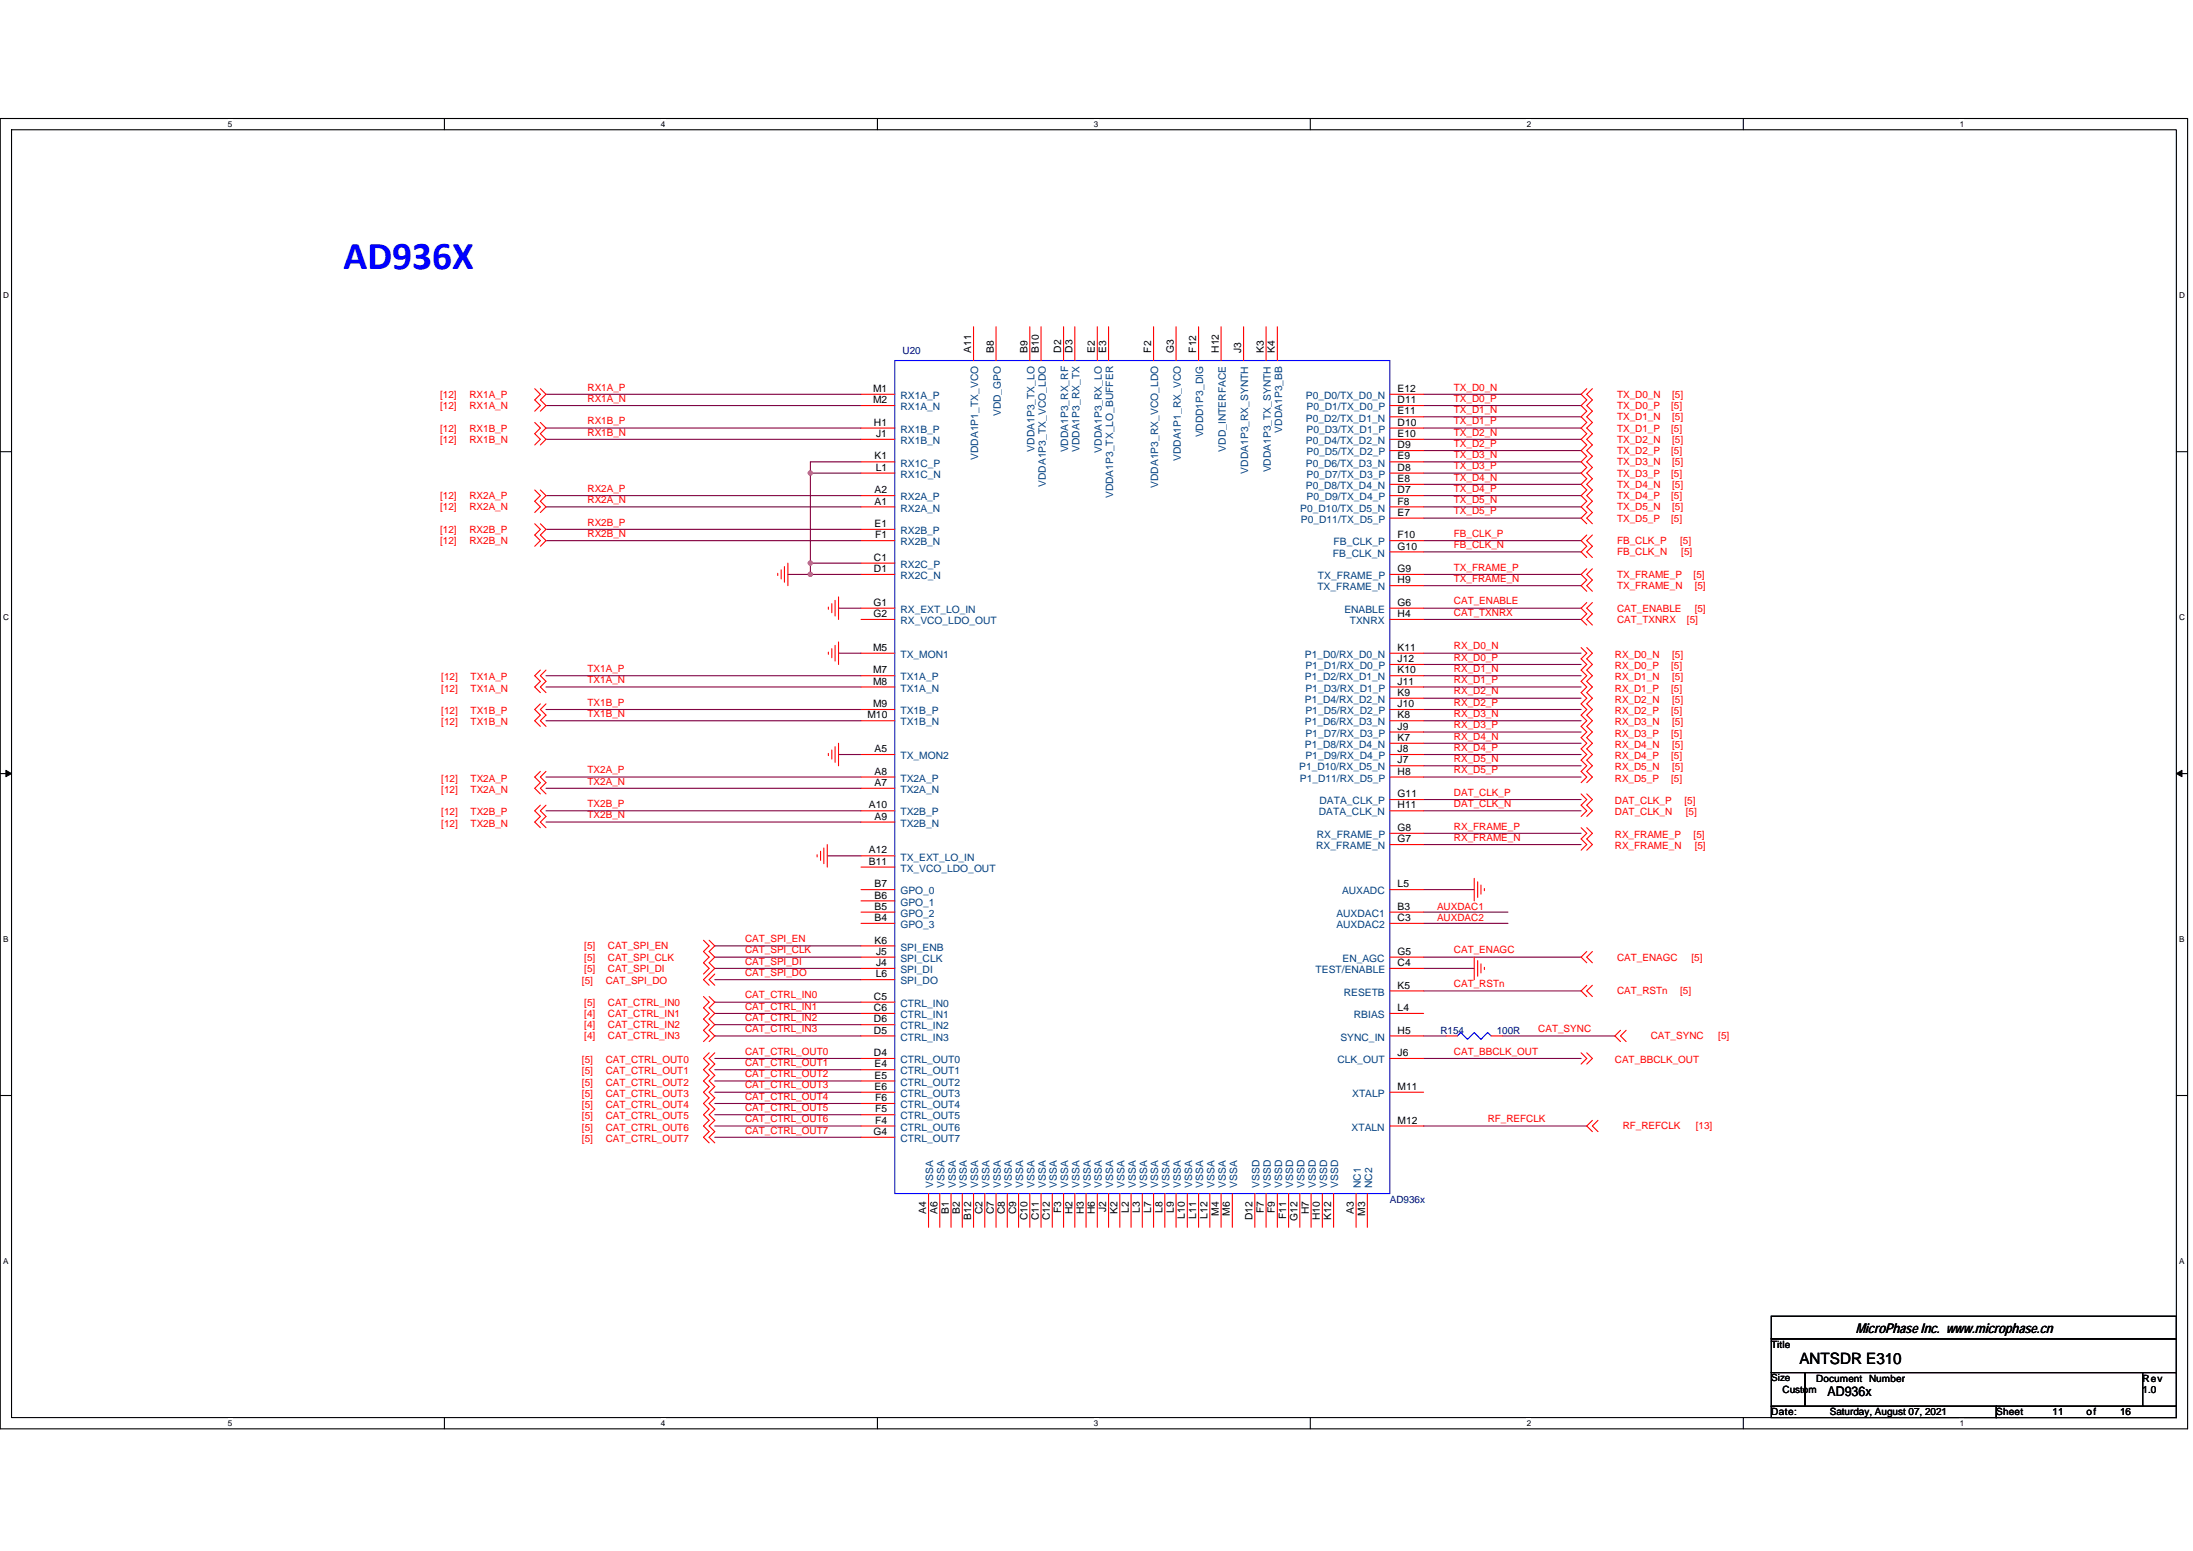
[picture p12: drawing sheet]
<svg xmlns="http://www.w3.org/2000/svg" width="297mm" height="210mm" viewBox="0 0 297 210" stroke-linecap="round" stroke-linejoin="round" font-family="sans-serif">
<path d="M0 16h296.3v177.4h-296.3zM1.6 17.6h293.2v174.3h-293.2z" fill="none" stroke="#000" stroke-width=".15"/>
<g fill="#fff">
<path d="M30.9 16.2h.6v1.2h-.6z"/>
<path d="M30.9 192.1h.6v1.2h-.6z"/>
</g>
<path d="M60.2 16v1.6M60.2 191.9v1.5" fill="none" stroke="#000" stroke-width=".15"/>
<g fill="#fff">
<path d="M89.5 16.2h.6v1.2h-.6z"/>
<path d="M89.5 192.1h.6v1.2h-.6z"/>
</g>
<path d="M118.8 16v1.6M118.8 191.9v1.5" fill="none" stroke="#000" stroke-width=".15"/>
<g fill="#fff">
<path d="M148.2 16.2h.6v1.2h-.6z"/>
<path d="M148.2 192.1h.6v1.2h-.6z"/>
</g>
<path d="M177.5 16v1.6M177.5 191.9v1.5" fill="none" stroke="#000" stroke-width=".15"/>
<g fill="#fff">
<path d="M206.8 16.2h.6v1.2h-.6z"/>
<path d="M206.8 192.1h.6v1.2h-.6z"/>
</g>
<path d="M236.1 16v1.6M236.1 191.9v1.5" fill="none" stroke="#000" stroke-width=".15"/>
<g fill="#fff">
<path d="M265.4 16.2h.6v1.2h-.6z"/>
<path d="M265.4 192.1h.6v1.2h-.6z"/>
<path d="M.4 39.3h.8v1.3h-.8z"/>
<path d="M295.2 39.3h.7v1.3h-.7z"/>
<path d="M.4 82.9h.8v1.3h-.8z"/>
<path d="M295.2 82.9h.7v1.3h-.7z"/>
</g>
<path d="M0 61.2h1.6M294.8 61.2h1.5" fill="none" stroke="#000" stroke-width=".15"/>
<g fill="#fff">
<path d="M.4 126.5h.7v1.2h-.7z"/>
<path d="M295.2 126.5h.7v1.2h-.7z"/>
</g>
<path d="M0 104.7h1.6M294.8 104.7h1.5" fill="none" stroke="#000" stroke-width=".15"/>
<path d="M.8 104.3l.8 .4-.8 .5zM294.8 104.7l.7-.4v.9z" fill="#000" stroke="#000" stroke-width=".14"/>
<g fill="#fff">
<path d="M.4 170.1h.8v1.2h-.8z"/>
<path d="M295.2 170.1h.7v1.2h-.7z"/>
</g>
<path d="M0 148.3h1.6M294.8 148.3h1.5M239.9 178.2h54.9v3.1h-54.9zM239.9 181.3h54.9v4.5h-54.9zM239.9 190.4h30.5v1.5h-30.5zM239.9 185.8h4.6v4.6h-4.6zM244.5 185.8h45.7v4.6h-45.7zM270.4 190.4h24.4v1.5h-24.4zM290.2 185.8h4.6v4.6h-4.6z" fill="none" stroke="#000" stroke-width=".15"/>
<g fill="none" stroke="#800040" stroke-width=".15">
<path d="M74 59.5h42.6M74 53.4h42.6M74 54.9h42.6M74 58h42.6M192.8 59.5h21.4M192.8 58h21.4M192.8 56.4h21.4M192.8 54.9h21.4M192.8 53.4h21.4M74 67.1h42.6M74 68.6h42.6M74 73.2h42.6"/>
<path d="M74 71.7h42.6M106.7 77.8h3.1M109.8 64.1v12.1M109.8 76.2v1.6M109.8 76.2h6.8M109.8 77.8h6.8M109.8 64.1h6.8M116.6 62.5h-6.8v1.6M192.8 73.2h21.4M192.8 77.8h21.4M192.8 64.1h21.4M192.8 62.5h21.4"/>
<path d="M192.8 61h21.4M192.8 70.1h21.4M192.8 68.6h21.4M192.8 67.1h21.4M192.8 65.6h21.4M192.8 79.3h21.4M192.8 74.7h21.4M74 97.6h42.6M74 96.1h42.6M74 91.5h42.6M74 93h42.6M113.6 82.3h3"/>
<path d="M113.6 88.4h3M192.8 97.6h21.4M192.8 96.1h21.4M192.8 94.5h21.4M192.8 93h21.4M192.8 91.5h21.4M192.8 90h21.4M192.8 99.1h21.4M192.8 83.9h21.4M192.8 82.3h21.4M192.8 88.4h21.4M74 105.2h42.6"/>
<path d="M74 106.7h42.6M74 111.3h42.6M74 109.8h42.6M112.1 115.9h4.5M113.6 102.2h3M192.8 100.6h21.4M192.8 103.7h21.4M192.8 105.2h21.4M192.8 102.2h21.4M192.8 108.2h21.4M192.8 112.8h21.4M192.8 109.8h21.4"/>
<path d="M192.8 114.3h21.4M96.8 129.6h19.8M96.8 128.1h19.8M96.8 131.1h19.8M96.8 132.6h19.8M96.8 137.2h19.8M96.8 135.7h19.8M96.8 138.7h19.8M192.8 125h11.5M192.8 123.5h11.5M192.8 129.6h21.4M192.8 131.1h6.9"/>
<path d="M192.8 120.4h6.9M192.8 134.2h21.4M96.8 140.3h19.8M96.8 143.3h19.8M96.8 144.8h19.8M96.8 146.3h19.8M96.8 147.9h19.8M96.8 149.4h19.8M96.8 152.4h19.8M96.8 150.9h19.8M96.8 154h19.8M192.8 140.3h3.1"/>
<path d="M192.8 152.4h22.1M192.8 143.3h21.4M203.5 140.3h15.2"/>
</g>
<g fill="#f0f" stroke="#f0f" stroke-width=".15">
<circle cx="109.8" cy="76.2" r=".29"/>
<circle cx="109.8" cy="77.8" r=".29"/>
<circle cx="109.8" cy="64" r=".29"/>
</g>
<g fill="none" stroke="#f00" stroke-width=".15">
<path d="M72.4 52.6l.8 .8-.8 .7 .8 .8-.8 .8M72.4 57.2l.8 .8-.8 .7 .8 .8-.8 .7M73.2 52.6l.8 .8-.8 .7 .8 .8-.8 .8M73.2 57.2l.8 .8-.8 .7 .8 .8-.8 .7M116.6 59.5h4.6M116.6 54.9h4.6M116.6 53.4h4.6M116.6 58h4.6M131.9 44.2v4.6M134.9 44.2v4.6M139.5 44.2v4.6M141 44.2v4.6"/>
<path d="M144.1 44.2v4.6M145.6 44.2v4.6M148.6 44.2v4.6M150.2 44.2v4.6M156.2 44.2v4.6M159.3 44.2v4.6M162.3 44.2v4.6M165.4 44.2v4.6M168.4 44.2v4.6M171.5 44.2v4.6M173 44.2v4.6M188.3 53.4h4.5"/>
<path d="M188.3 54.9h4.5M188.3 56.4h4.5M188.3 58h4.5M188.3 59.5h4.5M214.9 52.6l-.7 .8 .7 .7-.7 .8 .7 .8-.7 .7 .7 .8-.7 .8 .7 .7-.7 .8 .7 .7-.7 .8 .7 .8-.7 .7 .7 .8-.7 .8 .7 .7-.7 .8 .7 .7-.7 .8 .7 .8-.7 .7 .7 .8-.7 .7 .7 .8M215.7 52.6l-.8 .8 .8 .7-.8 .8 .8 .8-.8 .7 .8 .8-.8 .8 .8 .7-.8 .8 .8 .7-.8 .8 .8 .8-.8 .7 .8 .8-.8 .8 .8 .7-.8 .8 .8 .7-.8 .8 .8 .8-.8 .7 .8 .8-.8 .7 .8 .8M72.4 66.3l.8 .8-.8 .8 .8 .7-.8 .8M72.4 70.9l.8 .8-.8 .7 .8 .8-.8 .8M73.2 66.3l.8 .8-.8 .8 .8 .7-.8 .8M73.2 70.9l.8 .8-.8 .7 .8 .8-.8 .8M105.3 77.6v.3M105.8 77.2v1.2"/>
<path d="M106.3 76.7v2.1M106.7 76.2v3.1M116.6 68.6h4.6M116.6 67.1h4.6M116.6 64.1h4.6M116.6 62.5h4.6M116.6 71.7h4.6M116.6 73.2h4.6M116.6 77.8h4.6M116.6 76.2h4.6M188.3 61h4.5M188.3 62.5h4.5"/>
<path d="M188.3 64.1h4.5M188.3 65.6h4.5M188.3 67.1h4.5M188.3 68.6h4.5M188.3 70.1h4.5M188.3 73.2h4.5M188.3 74.7h4.5M188.3 77.8h4.5M188.3 79.3h4.5M214.9 72.4l-.7 .8 .7 .8-.7 .7 .7 .8M214.9 77l-.7 .8 .7 .7-.7 .8 .7 .8M215.7 72.4l-.8 .8 .8 .8-.8 .7 .8 .8"/>
<path d="M215.7 77l-.8 .8 .8 .7-.8 .8 .8 .8M73.2 90.7l-.8 .8 .8 .7-.8 .8 .8 .8M73.2 95.3l-.8 .8 .8 .7-.8 .8 .8 .7M74 90.7l-.8 .8 .8 .7-.8 .8 .8 .8M74 95.3l-.8 .8 .8 .7-.8 .8 .8 .7M112.2 88.3v.3M112.2 82.2v.3M112.7 87.8v1.2M112.7 81.7v1.3M113.1 87.4v2.1M113.1 81.3v2.1M113.6 86.9v3.1"/>
<path d="M113.6 80.8v3.1M116.6 82.3h4.6M116.6 83.9h4.6M116.6 97.6h4.6M116.6 96.1h4.6M116.6 93h4.6M116.6 91.5h4.6M116.6 88.4h4.6M188.3 88.4h4.5M188.3 90h4.5M188.3 91.5h4.5M188.3 93h4.5"/>
<path d="M188.3 94.5h4.5M188.3 96.1h4.5M188.3 97.6h4.5M188.3 99.1h4.5M188.3 82.3h4.5M188.3 83.9h4.5M214.2 87.7l.7 .7-.7 .8 .7 .8-.7 .7 .7 .8-.7 .7 .7 .8-.7 .8 .7 .7-.7 .8 .7 .8-.7 .7 .7 .8-.7 .7 .7 .8-.7 .8 .7 .7-.7 .8 .7 .8-.7 .7 .7 .8-.7 .7 .7 .8-.7 .8M214.9 81.6l-.7 .7 .7 .8-.7 .8 .7 .7M214.9 87.7l.8 .7-.8 .8 .8 .8-.8 .7 .8 .8-.8 .7 .8 .8-.8 .8 .8 .7-.8 .8 .8 .8-.8 .7 .8 .8-.8 .7 .8 .8-.8 .8 .8 .7-.8 .8 .8 .8-.8 .7 .8 .8-.8 .7 .8 .8-.8 .8M215.7 81.6l-.8 .7 .8 .8-.8 .8 .8 .7M73.2 104.4l-.8 .8 .8 .8-.8 .7 .8 .8M73.2 109l-.8 .8 .8 .7-.8 .8 .8 .8"/>
<path d="M74 104.4l-.8 .8 .8 .8-.8 .7 .8 .8M74 109l-.8 .8 .8 .7-.8 .8 .8 .8M110.7 115.7v.3M111.1 115.3v1.2M111.6 114.8v2.1M112.1 114.3v3.1M112.2 102v.3M112.7 101.5v1.3M113.1 101.1v2.1M113.6 100.6v3.1M116.6 102.2h4.6M116.6 106.7h4.6"/>
<path d="M116.6 105.2h4.6M116.6 111.3h4.6M116.6 109.8h4.6M116.6 115.9h4.6M116.6 117.4h4.6M188.3 100.6h4.5M188.3 102.2h4.5M188.3 103.7h4.5M188.3 105.2h4.5M188.3 108.2h4.5M188.3 109.8h4.5M188.3 112.8h4.5"/>
<path d="M188.3 114.3h4.5M199.7 118.9v3.1M200.1 119.4v2.1M200.6 119.8v1.3M214.2 107.5l.7 .7-.7 .8 .7 .8-.7 .7M214.2 112.1l.7 .7-.7 .8 .7 .7-.7 .8M214.9 107.5l.8 .7-.8 .8 .8 .8-.8 .7M214.9 112.1l.8 .7-.8 .8 .8 .7-.8 .8M95.3 127.3l.8 .8-.8 .7 .8 .8-.8 .7 .8 .8-.8 .8M95.3 134.9l.8 .8-.8 .7 .8 .8-.8 .8 .8 .7-.8 .8 .8 .8-.8 .7M96.1 127.3l.7 .8-.7 .7 .7 .8-.7 .7 .7 .8-1.5 1.5 .8 .8M96.1 134.9l.7 .8-.7 .7 .7 .8-.7 .8 .7 .7-.7 .8 .7 .8-.7 .7"/>
<path d="M96.8 131.9l-.7 .7 .7 .8M116.6 135.7h4.6M116.6 137.2h4.6M116.6 131.1h4.6M116.6 129.6h4.6M116.6 138.7h4.6M116.6 132.6h4.6M116.6 128.1h4.6M116.6 120.4h4.6M116.6 122h4.6M116.6 123.5h4.6M116.6 125h4.6"/>
<path d="M188.3 123.5h4.5M188.3 125h4.5M188.3 131.1h4.5M188.3 129.6h4.5M188.3 120.4h4.5M188.3 137.2h4.5M188.3 134.2h4.5M199.7 129.6v3M200.1 130v2.2M200.6 130.5v1.2M201.1 120.3v.3M201.1 131v.3"/>
<path d="M214.9 133.4l-.7 .8 .7 .7M214.9 128.8l-.7 .8 .7 .7M215.7 133.4l-.8 .8 .8 .7M215.7 128.8l-.8 .8 .8 .7M219.5 139.5l-.8 .8 .8 .7M220.3 139.5l-.8 .8 .8 .7M96.1 142.5l-.8 .8 .8 .8-.8 .7 .8 .8-.8 .7 .8 .8-.8 .8 .8 .7-.8 .8 .8 .8-.8 .7 .8 .8-.8 .7 .8 .8-.8 .8 .8 .7M96.8 142.5l-.7 .8 .7 .8-.7 .7 .7 .8-.7 .7 .7 .8-.7 .8 .7 .7-.7 .8 .7 .8-.7 .7 .7 .8-.7 .7 .7 .8-.7 .8 .7 .7M116.6 154h4.6M116.6 143.3h4.6M116.6 140.3h4.6M116.6 144.8h4.6"/>
<path d="M116.6 146.3h4.6M116.6 147.9h4.6M116.6 152.4h4.6M116.6 150.9h4.6M116.6 149.4h4.6M188.3 140.3h4.5M188.3 143.3h4.5M188.3 152.4h4.5M188.3 147.9h4.5M195.9 140.3h1.5M202 140.3h1.5M214.2 142.5l.7 .8-.7 .8"/>
<path d="M214.9 142.5l.8 .8-.8 .8M215.7 151.7l-.8 .7 .8 .8M216.4 151.7l-.7 .7 .7 .8M125.8 161.6v4.6M127.3 161.6v4.6M128.8 161.6v4.6M130.3 161.6v4.6M131.9 161.6v4.6M133.4 161.6v4.6M134.9 161.6v4.6M136.4 161.6v4.6M138 161.6v4.6"/>
<path d="M139.5 161.6v4.6M141 161.6v4.6M142.5 161.6v4.6M144.1 161.6v4.6M145.6 161.6v4.6M147.1 161.6v4.6M148.6 161.6v4.6M150.2 161.6v4.6M151.7 161.6v4.6M153.2 161.6v4.6M154.7 161.6v4.6M156.2 161.6v4.6"/>
<path d="M157.8 161.6v4.6M159.3 161.6v4.6M160.8 161.6v4.6M162.3 161.6v4.6M163.9 161.6v4.6M165.4 161.6v4.6M166.9 161.6v4.6M170 161.6v4.6M171.5 161.6v4.6M173 161.6v4.6M174.5 161.6v4.6M176.1 161.6v4.6"/>
<path d="M177.6 161.6v4.6M179.1 161.6v4.6M180.6 161.6v4.6M183.7 161.6v4.6M185.2 161.6v4.6"/>
</g>
<path d="M121.2 48.8h67.1v112.8h-67.1zM197.4 140.3l.5-.5 .9 .9 .9-.9 .9 .9 .9-.9 .5 .5" fill="none" stroke="#00f" stroke-width=".15"/>
<text font-size="5.3" fill="#00f" x="46.5" y="36.4">AD936X</text>
<text font-size="2.1" x="243.7" y="184.7">ANTSDR E310</text>
<g font-size="1.8">
<text x="251.4" y="180.5">MicroPhase Inc. www.microphase.cn</text>
<text x="247.5" y="189">AD936x</text>
</g>
<g font-size="1.4" fill="#000080">
<text x="122.3" y="47.9">U20</text>
<text x="195.1" y="140">R154</text>
<text x="202.7" y="140">100R</text>
<text x="188.3" y="162.8">AD936x</text>
</g>
<g font-size="1.4">
<text x="131.5" y="47.8" transform="rotate(-90 131.5 47.8)">A11</text>
<text x="134.6" y="47.8" transform="rotate(-90 134.6 47.8)">B8</text>
<text x="139.2" y="47.8" transform="rotate(-90 139.2 47.8)">B9</text>
<text x="140.7" y="47.8" transform="rotate(-90 140.7 47.8)">B10</text>
<text x="143.7" y="47.8" transform="rotate(-90 143.7 47.8)">D2</text>
<text x="145.3" y="47.8" transform="rotate(-90 145.3 47.8)">D3</text>
<text x="148.3" y="47.8" transform="rotate(-90 148.3 47.8)">E2</text>
<text x="149.8" y="47.8" transform="rotate(-90 149.8 47.8)">E3</text>
<text x="155.9" y="47.8" transform="rotate(-90 155.9 47.8)">F2</text>
<text x="159" y="47.8" transform="rotate(-90 159 47.8)">G3</text>
<text x="162" y="47.8" transform="rotate(-90 162 47.8)">F12</text>
<text x="165.1" y="47.8" transform="rotate(-90 165.1 47.8)">H12</text>
<text x="168.1" y="47.8" transform="rotate(-90 168.1 47.8)">J3</text>
<text x="171.2" y="47.8" transform="rotate(-90 171.2 47.8)">K3</text>
<text x="172.7" y="47.8" transform="rotate(-90 172.7 47.8)">K4</text>
<text x="118.3" y="53.1">M1</text>
<text x="189.3" y="53.1">E12</text>
<text x="118.3" y="54.6">M2</text>
<text x="118.4" y="57.6">H1</text>
<text x="118.7" y="59.2">J1</text>
<text x="189.3" y="54.6">D11</text>
<text x="189.3" y="56.1">E11</text>
<text x="189.3" y="57.6">D10</text>
<text x="189.3" y="59.2">E10</text>
<text x="118.5" y="62.2">K1</text>
<text x="118.6" y="63.7">L1</text>
<text x="189.3" y="60.7">D9</text>
<text x="189.3" y="62.2">E9</text>
<text x="189.3" y="63.7">D8</text>
<text x="189.3" y="65.3">E8</text>
<text x="118.5" y="68.3">A1</text>
<text x="118.5" y="66.8">A2</text>
<text x="118.5" y="71.4">E1</text>
<text x="189.3" y="66.8">D7</text>
<text x="189.3" y="69.8">E7</text>
<text x="189.3" y="68.3">F8</text>
<text x="118.4" y="77.4">D1</text>
<text x="118.4" y="75.9">C1</text>
<text x="118.5" y="72.9">F1</text>
<text x="189.3" y="74.4">G10</text>
<text x="189.3" y="72.9">F10</text>
<text x="189.3" y="77.4">G9</text>
<text x="118.3" y="82">G1</text>
<text x="118.3" y="83.5">G2</text>
<text x="189.3" y="82">G6</text>
<text x="189.3" y="79">H9</text>
<text x="189.3" y="83.5">H4</text>
<text x="118.3" y="88.1">M5</text>
<text x="189.3" y="89.6">J12</text>
<text x="189.3" y="88.1">K11</text>
<text x="118.3" y="95.7">M9</text>
<text x="118.3" y="92.7">M8</text>
<text x="118.3" y="91.2">M7</text>
<text x="189.3" y="92.7">J11</text>
<text x="189.3" y="95.7">J10</text>
<text x="189.3" y="91.2">K10</text>
<text x="189.3" y="94.2">K9</text>
<text x="117.5" y="97.3">M10</text>
<text x="118.5" y="101.8">A5</text>
<text x="189.3" y="98.8">J9</text>
<text x="189.3" y="101.8">J8</text>
<text x="189.3" y="97.3">K8</text>
<text x="189.3" y="100.3">K7</text>
<text x="118.5" y="106.4">A7</text>
<text x="118.5" y="104.9">A8</text>
<text x="189.3" y="107.9">G11</text>
<text x="189.3" y="104.9">H8</text>
<text x="189.3" y="103.4">J7</text>
<text x="117.7" y="109.5">A10</text>
<text x="118.5" y="111">A9</text>
<text x="189.3" y="109.5">H11</text>
<text x="189.3" y="112.5">G8</text>
<text x="117.7" y="115.5">A12</text>
<text x="117.7" y="117.1">B11</text>
<text x="189.3" y="114">G7</text>
<text x="118.5" y="120.1">B7</text>
<text x="118.5" y="121.6">B6</text>
<text x="118.5" y="123.2">B5</text>
<text x="118.5" y="124.7">B4</text>
<text x="189.3" y="120.1">L5</text>
<text x="189.3" y="123.2">B3</text>
<text x="189.3" y="124.7">C3</text>
<text x="118.5" y="127.7">K6</text>
<text x="118.7" y="130.8">J4</text>
<text x="118.7" y="129.3">J5</text>
<text x="189.3" y="129.3">G5</text>
<text x="189.3" y="130.8">C4</text>
<text x="118.4" y="135.4">C5</text>
<text x="118.4" y="136.9">C6</text>
<text x="118.6" y="132.3">L6</text>
<text x="189.3" y="136.9">L4</text>
<text x="189.3" y="133.8">K5</text>
<text x="118.4" y="143">D4</text>
<text x="118.4" y="139.9">D5</text>
<text x="118.4" y="138.4">D6</text>
<text x="189.3" y="143">J6</text>
<text x="189.3" y="139.9">H5</text>
<text x="118.5" y="144.5">E4</text>
<text x="118.5" y="146">E5</text>
<text x="118.5" y="147.6">E6</text>
<text x="118.5" y="149.1">F6</text>
<text x="189.3" y="147.6">M11</text>
<text x="118.3" y="153.6">G4</text>
<text x="118.5" y="152.1">F4</text>
<text x="118.5" y="150.6">F5</text>
<text x="189.3" y="152.1">M12</text>
<text x="125.5" y="164.4" transform="rotate(-90 125.5 164.4)">A4</text>
<text x="127" y="164.4" transform="rotate(-90 127 164.4)">A6</text>
<text x="128.5" y="164.4" transform="rotate(-90 128.5 164.4)">B1</text>
<text x="130" y="164.4" transform="rotate(-90 130 164.4)">B2</text>
<text x="131.5" y="165.1" transform="rotate(-90 131.5 165.1)">B12</text>
<text x="133.1" y="164.4" transform="rotate(-90 133.1 164.4)">C2</text>
<text x="134.6" y="164.4" transform="rotate(-90 134.6 164.4)">C7</text>
<text x="136.1" y="164.4" transform="rotate(-90 136.1 164.4)">C8</text>
<text x="137.6" y="164.4" transform="rotate(-90 137.6 164.4)">C9</text>
<text x="139.2" y="165.2" transform="rotate(-90 139.2 165.2)">C10</text>
<text x="140.7" y="165.2" transform="rotate(-90 140.7 165.2)">C11</text>
<text x="142.2" y="165.2" transform="rotate(-90 142.2 165.2)">C12</text>
<text x="143.7" y="164.3" transform="rotate(-90 143.7 164.3)">F3</text>
<text x="145.3" y="164.4" transform="rotate(-90 145.3 164.4)">H2</text>
<text x="146.8" y="164.4" transform="rotate(-90 146.8 164.4)">H3</text>
<text x="148.3" y="164.4" transform="rotate(-90 148.3 164.4)">H6</text>
<text x="149.8" y="164.1" transform="rotate(-90 149.8 164.1)">J2</text>
<text x="151.4" y="164.4" transform="rotate(-90 151.4 164.4)">K2</text>
<text x="152.9" y="164.2" transform="rotate(-90 152.9 164.2)">L2</text>
<text x="154.4" y="164.2" transform="rotate(-90 154.4 164.2)">L3</text>
<text x="155.9" y="164.2" transform="rotate(-90 155.9 164.2)">L7</text>
<text x="157.5" y="164.2" transform="rotate(-90 157.5 164.2)">L8</text>
<text x="159" y="164.2" transform="rotate(-90 159 164.2)">L9</text>
<text x="160.5" y="165" transform="rotate(-90 160.5 165)">L10</text>
<text x="162" y="165" transform="rotate(-90 162 165)">L11</text>
<text x="163.6" y="165" transform="rotate(-90 163.6 165)">L12</text>
<text x="165.1" y="164.6" transform="rotate(-90 165.1 164.6)">M4</text>
<text x="166.6" y="164.6" transform="rotate(-90 166.6 164.6)">M6</text>
<text x="169.6" y="165.2" transform="rotate(-90 169.6 165.2)">D12</text>
<text x="171.2" y="164.3" transform="rotate(-90 171.2 164.3)">F7</text>
<text x="172.7" y="164.3" transform="rotate(-90 172.7 164.3)">F9</text>
<text x="174.2" y="165.1" transform="rotate(-90 174.2 165.1)">F11</text>
<text x="175.7" y="165.3" transform="rotate(-90 175.7 165.3)">G12</text>
<text x="177.3" y="164.4" transform="rotate(-90 177.3 164.4)">H7</text>
<text x="178.8" y="165.2" transform="rotate(-90 178.8 165.2)">H10</text>
<text x="180.3" y="165.1" transform="rotate(-90 180.3 165.1)">K12</text>
<text x="183.4" y="164.4" transform="rotate(-90 183.4 164.4)">A3</text>
<text x="184.9" y="164.6" transform="rotate(-90 184.9 164.6)">M3</text>
<text x="239.9" y="182.5">Title</text>
<text x="239.9" y="191.6">Date:</text>
<text x="241.4" y="188.6">Custom</text>
<text x="246" y="187">Document Number</text>
<text x="247.8" y="191.6">Saturday, August 07, 2021</text>
<text x="270.4" y="191.6">Sheet</text>
<text x="278" y="191.6">11</text>
<text x="282.6" y="191.6">of</text>
<text x="287.2" y="191.6">16</text>
<text x="290.2" y="187">Rev</text>
<text x="290.2" y="188.6">1.0</text>
</g>
<g font-size="1.4" fill="#f00">
<text x="59.6" y="53.8">[12]</text>
<text x="63.6" y="53.8">RX1A_P</text>
<text x="79.6" y="52.9">RX1A_P</text>
<text x="196.9" y="52.9">TX_D0_N</text>
<text x="219" y="53.8">TX_D0_N</text>
<text x="226.5" y="53.8">[5]</text>
<text x="59.6" y="55.4">[12]</text>
<text x="59.6" y="59.9">[12]</text>
<text x="59.6" y="58.4">[12]</text>
<text x="63.6" y="55.4">RX1A_N</text>
<text x="63.6" y="59.9">RX1B_N</text>
<text x="63.6" y="58.4">RX1B_P</text>
<text x="79.6" y="54.4">RX1A_N</text>
<text x="79.6" y="59">RX1B_N</text>
<text x="79.6" y="57.4">RX1B_P</text>
<text x="196.9" y="59">TX_D2_N</text>
<text x="196.9" y="57.4">TX_D1_P</text>
<text x="196.9" y="55.9">TX_D1_N</text>
<text x="196.9" y="54.4">TX_D0_P</text>
<text x="219" y="59.9">TX_D2_N</text>
<text x="219" y="58.4">TX_D1_P</text>
<text x="219" y="56.9">TX_D1_N</text>
<text x="219" y="55.4">TX_D0_P</text>
<text x="226.4" y="58.4">[5]</text>
<text x="226.4" y="55.4">[5]</text>
<text x="226.5" y="59.9">[5]</text>
<text x="226.5" y="56.9">[5]</text>
<text x="196.9" y="63.5">TX_D3_P</text>
<text x="196.9" y="62">TX_D3_N</text>
<text x="196.9" y="60.5">TX_D2_P</text>
<text x="196.9" y="65.1">TX_D4_N</text>
<text x="219" y="64.5">TX_D3_P</text>
<text x="219" y="63">TX_D3_N</text>
<text x="219" y="61.5">TX_D2_P</text>
<text x="226.4" y="64.5">[5]</text>
<text x="226.4" y="61.5">[5]</text>
<text x="226.5" y="63">[5]</text>
<text x="59.6" y="69.1">[12]</text>
<text x="59.6" y="67.6">[12]</text>
<text x="63.6" y="69.1">RX2A_N</text>
<text x="63.6" y="67.6">RX2A_P</text>
<text x="79.6" y="66.6">RX2A_P</text>
<text x="79.6" y="68.1">RX2A_N</text>
<text x="79.6" y="71.2">RX2B_P</text>
<text x="196.9" y="69.6">TX_D5_P</text>
<text x="196.9" y="68.1">TX_D5_N</text>
<text x="196.9" y="66.6">TX_D4_P</text>
<text x="219" y="69.1">TX_D5_N</text>
<text x="219" y="70.6">TX_D5_P</text>
<text x="219" y="66">TX_D4_N</text>
<text x="219" y="67.6">TX_D4_P</text>
<text x="226.4" y="70.6">[5]</text>
<text x="226.4" y="67.6">[5]</text>
<text x="226.5" y="69.1">[5]</text>
<text x="226.5" y="66">[5]</text>
<text x="59.6" y="73.7">[12]</text>
<text x="59.6" y="72.1">[12]</text>
<text x="63.6" y="73.7">RX2B_N</text>
<text x="63.6" y="72.1">RX2B_P</text>
<text x="79.6" y="72.7">RX2B_N</text>
<text x="196.9" y="72.7">FB_CLK_P</text>
<text x="196.9" y="77.3">TX_FRAME_P</text>
<text x="196.9" y="74.2">FB_CLK_N</text>
<text x="219" y="73.7">FB_CLK_P</text>
<text x="219" y="75.2">FB_CLK_N</text>
<text x="227.6" y="73.7">[5]</text>
<text x="227.7" y="75.2">[5]</text>
<text x="196.9" y="83.4">CAT_TXNRX</text>
<text x="196.9" y="81.8">CAT_ENABLE</text>
<text x="196.9" y="78.8">TX_FRAME_N</text>
<text x="219" y="78.2">TX_FRAME_P</text>
<text x="219" y="82.8">CAT_ENABLE</text>
<text x="219" y="79.8">TX_FRAME_N</text>
<text x="229.4" y="78.2">[5]</text>
<text x="229.5" y="82.8">[5]</text>
<text x="229.5" y="79.8">[5]</text>
<text x="196.9" y="87.9">RX_D0_N</text>
<text x="196.9" y="89.5">RX_D0_P</text>
<text x="218.7" y="89">RX_D0_N</text>
<text x="219" y="84.3">CAT_TXNRX</text>
<text x="226.5" y="89">[5]</text>
<text x="228.5" y="84.3">[5]</text>
<text x="59.8" y="92.1">[12]</text>
<text x="59.8" y="93.6">[12]</text>
<text x="63.8" y="92.1">TX1A_P</text>
<text x="63.8" y="93.6">TX1A_N</text>
<text x="79.6" y="95.5">TX1B_P</text>
<text x="79.6" y="91">TX1A_P</text>
<text x="79.6" y="92.5">TX1A_N</text>
<text x="196.9" y="95.5">RX_D2_P</text>
<text x="196.9" y="94">RX_D2_N</text>
<text x="196.9" y="92.5">RX_D1_P</text>
<text x="196.9" y="91">RX_D1_N</text>
<text x="218.7" y="93.6">RX_D1_P</text>
<text x="218.7" y="92.1">RX_D1_N</text>
<text x="218.7" y="90.6">RX_D0_P</text>
<text x="218.7" y="95.1">RX_D2_N</text>
<text x="226.4" y="93.6">[5]</text>
<text x="226.4" y="90.6">[5]</text>
<text x="226.5" y="92.1">[5]</text>
<text x="226.5" y="95.1">[5]</text>
<text x="59.8" y="96.7">[12]</text>
<text x="59.8" y="98.2">[12]</text>
<text x="63.8" y="96.7">TX1B_P</text>
<text x="63.8" y="98.2">TX1B_N</text>
<text x="79.6" y="97.1">TX1B_N</text>
<text x="196.9" y="97.1">RX_D3_N</text>
<text x="196.9" y="98.6">RX_D3_P</text>
<text x="196.9" y="100.1">RX_D4_N</text>
<text x="196.9" y="101.6">RX_D4_P</text>
<text x="218.7" y="99.7">RX_D3_P</text>
<text x="218.7" y="98.2">RX_D3_N</text>
<text x="218.7" y="96.7">RX_D2_P</text>
<text x="218.7" y="101.2">RX_D4_N</text>
<text x="226.4" y="99.7">[5]</text>
<text x="226.4" y="96.7">[5]</text>
<text x="226.5" y="98.2">[5]</text>
<text x="226.5" y="101.2">[5]</text>
<text x="59.8" y="105.8">[12]</text>
<text x="59.8" y="107.3">[12]</text>
<text x="63.8" y="105.8">TX2A_P</text>
<text x="63.8" y="107.3">TX2A_N</text>
<text x="79.6" y="104.7">TX2A_P</text>
<text x="79.6" y="106.2">TX2A_N</text>
<text x="196.9" y="103.2">RX_D5_N</text>
<text x="196.9" y="104.7">RX_D5_P</text>
<text x="196.9" y="107.7">DAT_CLK_P</text>
<text x="218.7" y="104.3">RX_D5_N</text>
<text x="218.7" y="102.8">RX_D4_P</text>
<text x="218.7" y="105.8">RX_D5_P</text>
<text x="226.4" y="102.8">[5]</text>
<text x="226.4" y="105.8">[5]</text>
<text x="226.5" y="104.3">[5]</text>
<text x="59.8" y="110.4">[12]</text>
<text x="59.8" y="111.9">[12]</text>
<text x="63.8" y="110.4">TX2B_P</text>
<text x="63.8" y="111.9">TX2B_N</text>
<text x="79.6" y="110.8">TX2B_N</text>
<text x="79.6" y="109.3">TX2B_P</text>
<text x="196.9" y="112.3">RX_FRAME_P</text>
<text x="196.9" y="109.3">DAT_CLK_N</text>
<text x="196.9" y="113.8">RX_FRAME_N</text>
<text x="218.7" y="108.9">DAT_CLK_P</text>
<text x="218.7" y="113.4">RX_FRAME_P</text>
<text x="218.7" y="110.4">DAT_CLK_N</text>
<text x="228.2" y="108.9">[5]</text>
<text x="228.3" y="110.4">[5]</text>
<text x="229.4" y="113.4">[5]</text>
<text x="218.7" y="115">RX_FRAME_N</text>
<text x="229.5" y="115">[5]</text>
<text x="194.6" y="124.7">AUXDAC2</text>
<text x="194.6" y="123.2">AUXDAC1</text>
<text x="79.1" y="128.5">[5]</text>
<text x="79.1" y="130">[5]</text>
<text x="79.1" y="131.6">[5]</text>
<text x="82.3" y="128.5">CAT_SPI_EN</text>
<text x="82.3" y="130">CAT_SPI_CLK</text>
<text x="82.3" y="131.6">CAT_SPI_DI</text>
<text x="100.9" y="129.1">CAT_SPI_CLK</text>
<text x="100.9" y="127.6">CAT_SPI_EN</text>
<text x="100.9" y="130.6">CAT_SPI_DI</text>
<text x="196.9" y="129.1">CAT_ENAGC</text>
<text x="219" y="130">CAT_ENAGC</text>
<text x="229.1" y="130">[5]</text>
<text x="78.8" y="133.2">[5]</text>
<text x="79.1" y="136.1">[5]</text>
<text x="79.1" y="137.7">[4]</text>
<text x="82" y="133.2">CAT_SPI_DO</text>
<text x="82.3" y="136.1">CAT_CTRL_IN0</text>
<text x="82.3" y="137.7">CAT_CTRL_IN1</text>
<text x="100.9" y="132.1">CAT_SPI_DO</text>
<text x="100.9" y="136.7">CAT_CTRL_IN1</text>
<text x="100.9" y="135.2">CAT_CTRL_IN0</text>
<text x="196.9" y="133.6">CAT_RSTn</text>
<text x="219" y="134.6">CAT_RSTn</text>
<text x="227.6" y="134.6">[5]</text>
<text x="78.8" y="143.9">[5]</text>
<text x="79.1" y="140.7">[4]</text>
<text x="79.1" y="139.2">[4]</text>
<text x="82" y="143.9">CAT_CTRL_OUT0</text>
<text x="82.3" y="140.7">CAT_CTRL_IN3</text>
<text x="82.3" y="139.2">CAT_CTRL_IN2</text>
<text x="100.9" y="139.7">CAT_CTRL_IN3</text>
<text x="100.9" y="138.2">CAT_CTRL_IN2</text>
<text x="100.9" y="142.8">CAT_CTRL_OUT0</text>
<text x="196.9" y="142.8">CAT_BBCLK_OUT</text>
<text x="208.4" y="139.7">CAT_SYNC</text>
<text x="218.7" y="143.9">CAT_BBCLK_OUT</text>
<text x="223.6" y="140.7">CAT_SYNC</text>
<text x="232.7" y="140.7">[5]</text>
<text x="78.8" y="145.4">[5]</text>
<text x="78.8" y="147">[5]</text>
<text x="78.8" y="148.5">[5]</text>
<text x="82" y="145.4">CAT_CTRL_OUT1</text>
<text x="82" y="147">CAT_CTRL_OUT2</text>
<text x="82" y="148.5">CAT_CTRL_OUT3</text>
<text x="100.9" y="144.3">CAT_CTRL_OUT1</text>
<text x="100.9" y="145.8">CAT_CTRL_OUT2</text>
<text x="100.9" y="147.4">CAT_CTRL_OUT3</text>
<text x="100.9" y="148.9">CAT_CTRL_OUT4</text>
<text x="78.8" y="150">[5]</text>
<text x="78.8" y="153.1">[5]</text>
<text x="78.8" y="151.5">[5]</text>
<text x="78.8" y="154.6">[5]</text>
<text x="82" y="150">CAT_CTRL_OUT4</text>
<text x="82" y="153.1">CAT_CTRL_OUT6</text>
<text x="82" y="151.5">CAT_CTRL_OUT5</text>
<text x="82" y="154.6">CAT_CTRL_OUT7</text>
<text x="100.9" y="151.9">CAT_CTRL_OUT6</text>
<text x="100.9" y="150.4">CAT_CTRL_OUT5</text>
<text x="100.9" y="153.5">CAT_CTRL_OUT7</text>
<text x="201.5" y="151.9">RF_REFCLK</text>
<text x="219.8" y="152.9">RF_REFCLK</text>
<text x="229.7" y="152.9">[13]</text>
</g>
<g font-size="1.4" fill="#004080">
<text x="122" y="55.5">RX1A_N</text>
<text x="122" y="54">RX1A_P</text>
<text x="122" y="58.6">RX1B_P</text>
<text x="135.5" y="56.4" transform="rotate(-90 135.5 56.4)">VDD_GPO</text>
<text x="163" y="59.2" transform="rotate(-90 163 59.2)">VDDD1P3_DIG</text>
<text x="173.6" y="58.6" transform="rotate(-90 173.6 58.6)">VDDA1P3_BB</text>
<text x="176.9" y="54">P0_D0/TX_D0_N</text>
<text x="176.9" y="57.1">P0_D2/TX_D1_N</text>
<text x="177" y="55.5">P0_D1/TX_D0_P</text>
<text x="177" y="58.6">P0_D3/TX_D1_P</text>
<text x="122" y="60.1">RX1B_N</text>
<text x="122" y="64.7">RX1C_N</text>
<text x="122" y="63.2">RX1C_P</text>
<text x="132.5" y="62.3" transform="rotate(-90 132.5 62.3)">VDDA1P1_TX_VCO</text>
<text x="140.1" y="61.1" transform="rotate(-90 140.1 61.1)">VDDA1P3_TX_LO</text>
<text x="141.6" y="65.9" transform="rotate(-90 141.6 65.9)">VDDA1P3_TX_VCO_LDO</text>
<text x="144.7" y="61.3" transform="rotate(-90 144.7 61.3)">VDDA1P3_RX_RF</text>
<text x="146.2" y="61.2" transform="rotate(-90 146.2 61.2)">VDDA1P3_RX_TX</text>
<text x="149.3" y="61.3" transform="rotate(-90 149.3 61.3)">VDDA1P3_RX_LO</text>
<text x="159.9" y="62.4" transform="rotate(-90 159.9 62.4)">VDDA1P1_RX_VCO</text>
<text x="166" y="61.1" transform="rotate(-90 166 61.1)">VDD_INTERFACE</text>
<text x="169.1" y="64.1" transform="rotate(-90 169.1 64.1)">VDDA1P3_RX_SYNTH</text>
<text x="172.1" y="64" transform="rotate(-90 172.1 64)">VDDA1P3_TX_SYNTH</text>
<text x="176.9" y="60.1">P0_D4/TX_D2_N</text>
<text x="176.9" y="63.2">P0_D6/TX_D3_N</text>
<text x="177" y="61.6">P0_D5/TX_D2_P</text>
<text x="177" y="64.7">P0_D7/TX_D3_P</text>
<text x="122" y="69.3">RX2A_N</text>
<text x="122" y="67.7">RX2A_P</text>
<text x="150.8" y="67.5" transform="rotate(-90 150.8 67.5)">VDDA1P3_TX_LO_BUFFER</text>
<text x="156.9" y="66.1" transform="rotate(-90 156.9 66.1)">VDDA1P3_RX_VCO_LDO</text>
<text x="176.1" y="69.3">P0_D10/TX_D5_N</text>
<text x="176.2" y="70.8">P0_D11/TX_D5_P</text>
<text x="176.9" y="66.2">P0_D8/TX_D4_N</text>
<text x="177" y="67.7">P0_D9/TX_D4_P</text>
<text x="122" y="72.3">RX2B_P</text>
<text x="122" y="73.8">RX2B_N</text>
<text x="122" y="76.9">RX2C_P</text>
<text x="180.5" y="75.4">FB_CLK_N</text>
<text x="180.6" y="73.8">FB_CLK_P</text>
<text x="122" y="83">RX_EXT_LO_IN</text>
<text x="122" y="78.4">RX2C_N</text>
<text x="178.4" y="79.9">TX_FRAME_N</text>
<text x="178.5" y="78.4">TX_FRAME_P</text>
<text x="182.1" y="83">ENABLE</text>
<text x="122" y="84.5">RX_VCO_LDO_OUT</text>
<text x="122" y="89.1">TX_MON1</text>
<text x="176.7" y="89.1">P1_D0/RX_D0_N</text>
<text x="182.8" y="84.5">TXNRX</text>
<text x="122" y="93.6">TX1A_N</text>
<text x="122" y="92.1">TX1A_P</text>
<text x="176.7" y="92.1">P1_D2/RX_D1_N</text>
<text x="176.7" y="95.2">P1_D4/RX_D2_N</text>
<text x="176.8" y="90.6">P1_D1/RX_D0_P</text>
<text x="176.8" y="93.6">P1_D3/RX_D1_P</text>
<text x="122" y="98.2">TX1B_N</text>
<text x="122" y="96.7">TX1B_P</text>
<text x="176.7" y="98.2">P1_D6/RX_D3_N</text>
<text x="176.7" y="101.3">P1_D8/RX_D4_N</text>
<text x="176.8" y="96.7">P1_D5/RX_D2_P</text>
<text x="176.8" y="99.7">P1_D7/RX_D3_P</text>
<text x="122" y="102.8">TX_MON2</text>
<text x="122" y="107.4">TX2A_N</text>
<text x="122" y="105.8">TX2A_P</text>
<text x="176" y="104.3">P1_D10/RX_D5_N</text>
<text x="176.1" y="105.8">P1_D11/RX_D5_P</text>
<text x="176.8" y="102.8">P1_D9/RX_D4_P</text>
<text x="122" y="111.9">TX2B_N</text>
<text x="122" y="110.4">TX2B_P</text>
<text x="178.4" y="113.5">RX_FRAME_P</text>
<text x="178.6" y="110.4">DATA_CLK_N</text>
<text x="178.7" y="108.9">DATA_CLK_P</text>
<text x="122" y="116.5">TX_EXT_LO_IN</text>
<text x="122" y="118">TX_VCO_LDO_OUT</text>
<text x="178.3" y="115">RX_FRAME_N</text>
<text x="122" y="121.1">GPO_0</text>
<text x="122" y="122.6">GPO_1</text>
<text x="122" y="124.1">GPO_2</text>
<text x="122" y="125.6">GPO_3</text>
<text x="181" y="124.1">AUXDAC1</text>
<text x="181" y="125.6">AUXDAC2</text>
<text x="181.8" y="121.1">AUXADC</text>
<text x="122" y="131.7">SPI_DI</text>
<text x="122" y="130.2">SPI_CLK</text>
<text x="122" y="128.7">SPI_ENB</text>
<text x="178.2" y="131.7">TEST/ENABLE</text>
<text x="181.8" y="130.2">EN_AGC</text>
<text x="122" y="136.3">CTRL_IN0</text>
<text x="122" y="137.8">CTRL_IN1</text>
<text x="122" y="133.3">SPI_DO</text>
<text x="182" y="134.8">RESETB</text>
<text x="183.4" y="137.8">RBIAS</text>
<text x="122" y="143.9">CTRL_OUT0</text>
<text x="122" y="140.9">CTRL_IN3</text>
<text x="122" y="139.4">CTRL_IN2</text>
<text x="181.1" y="143.9">CLK_OUT</text>
<text x="181.6" y="140.9">SYNC_IN</text>
<text x="122" y="145.5">CTRL_OUT1</text>
<text x="122" y="147">CTRL_OUT2</text>
<text x="122" y="148.5">CTRL_OUT3</text>
<text x="183.2" y="148.5">XTALP</text>
<text x="122" y="154.6">CTRL_OUT7</text>
<text x="122" y="153.1">CTRL_OUT6</text>
<text x="122" y="151.6">CTRL_OUT5</text>
<text x="122" y="150">CTRL_OUT4</text>
<text x="183.1" y="153.1">XTALN</text>
<text x="126.4" y="160.8" transform="rotate(-90 126.4 160.8)">VSSA</text>
<text x="127.9" y="160.8" transform="rotate(-90 127.9 160.8)">VSSA</text>
<text x="129.5" y="160.8" transform="rotate(-90 129.5 160.8)">VSSA</text>
<text x="131" y="160.8" transform="rotate(-90 131 160.8)">VSSA</text>
<text x="132.5" y="160.8" transform="rotate(-90 132.5 160.8)">VSSA</text>
<text x="134" y="160.8" transform="rotate(-90 134 160.8)">VSSA</text>
<text x="135.5" y="160.8" transform="rotate(-90 135.5 160.8)">VSSA</text>
<text x="137.1" y="160.8" transform="rotate(-90 137.1 160.8)">VSSA</text>
<text x="138.6" y="160.8" transform="rotate(-90 138.6 160.8)">VSSA</text>
<text x="140.1" y="160.8" transform="rotate(-90 140.1 160.8)">VSSA</text>
<text x="141.6" y="160.8" transform="rotate(-90 141.6 160.8)">VSSA</text>
<text x="143.2" y="160.8" transform="rotate(-90 143.2 160.8)">VSSA</text>
<text x="144.7" y="160.8" transform="rotate(-90 144.7 160.8)">VSSA</text>
<text x="146.2" y="160.8" transform="rotate(-90 146.2 160.8)">VSSA</text>
<text x="147.7" y="160.8" transform="rotate(-90 147.7 160.8)">VSSA</text>
<text x="149.3" y="160.8" transform="rotate(-90 149.3 160.8)">VSSA</text>
<text x="150.8" y="160.8" transform="rotate(-90 150.8 160.8)">VSSA</text>
<text x="152.3" y="160.8" transform="rotate(-90 152.3 160.8)">VSSA</text>
<text x="153.8" y="160.8" transform="rotate(-90 153.8 160.8)">VSSA</text>
<text x="155.4" y="160.8" transform="rotate(-90 155.4 160.8)">VSSA</text>
<text x="156.9" y="160.8" transform="rotate(-90 156.9 160.8)">VSSA</text>
<text x="158.4" y="160.8" transform="rotate(-90 158.4 160.8)">VSSA</text>
<text x="159.9" y="160.8" transform="rotate(-90 159.9 160.8)">VSSA</text>
<text x="161.5" y="160.8" transform="rotate(-90 161.5 160.8)">VSSA</text>
<text x="163" y="160.8" transform="rotate(-90 163 160.8)">VSSA</text>
<text x="164.5" y="160.8" transform="rotate(-90 164.5 160.8)">VSSA</text>
<text x="166" y="160.8" transform="rotate(-90 166 160.8)">VSSA</text>
<text x="167.6" y="160.8" transform="rotate(-90 167.6 160.8)">VSSA</text>
<text x="170.6" y="160.8" transform="rotate(-90 170.6 160.8)">VSSD</text>
<text x="172.1" y="160.8" transform="rotate(-90 172.1 160.8)">VSSD</text>
<text x="173.6" y="160.8" transform="rotate(-90 173.6 160.8)">VSSD</text>
<text x="175.2" y="160.8" transform="rotate(-90 175.2 160.8)">VSSD</text>
<text x="176.7" y="160.8" transform="rotate(-90 176.7 160.8)">VSSD</text>
<text x="178.2" y="160.8" transform="rotate(-90 178.2 160.8)">VSSD</text>
<text x="179.7" y="160.8" transform="rotate(-90 179.7 160.8)">VSSD</text>
<text x="181.3" y="160.8" transform="rotate(-90 181.3 160.8)">VSSD</text>
<text x="184.3" y="160.8" transform="rotate(-90 184.3 160.8)">NC1</text>
<text x="185.8" y="160.8" transform="rotate(-90 185.8 160.8)">NC2</text>
</g>
<text font-size="1.3" x="239.9" y="187">Size</text>
<g font-size="1.1">
<text x="30.9" y="17.2">5</text>
<text x="89.5" y="17.2">4</text>
<text x="148.2" y="17.2">3</text>
<text x="206.8" y="17.2">2</text>
<text x="265.4" y="17.2">1</text>
<text x=".4" y="40.3">D</text>
<text x="295.2" y="40.3">D</text>
<text x=".4" y="83.9">C</text>
<text x="295.2" y="83.9">C</text>
<text x=".4" y="127.5">B</text>
<text x="295.2" y="127.5">B</text>
<text x=".4" y="171.1">A</text>
<text x="295.2" y="171.1">A</text>
<text x="30.9" y="193.1">5</text>
<text x="89.5" y="193.1">4</text>
<text x="148.2" y="193.1">3</text>
<text x="206.8" y="193.1">2</text>
<text x="265.4" y="193.1">1</text>
</g>
</svg>
